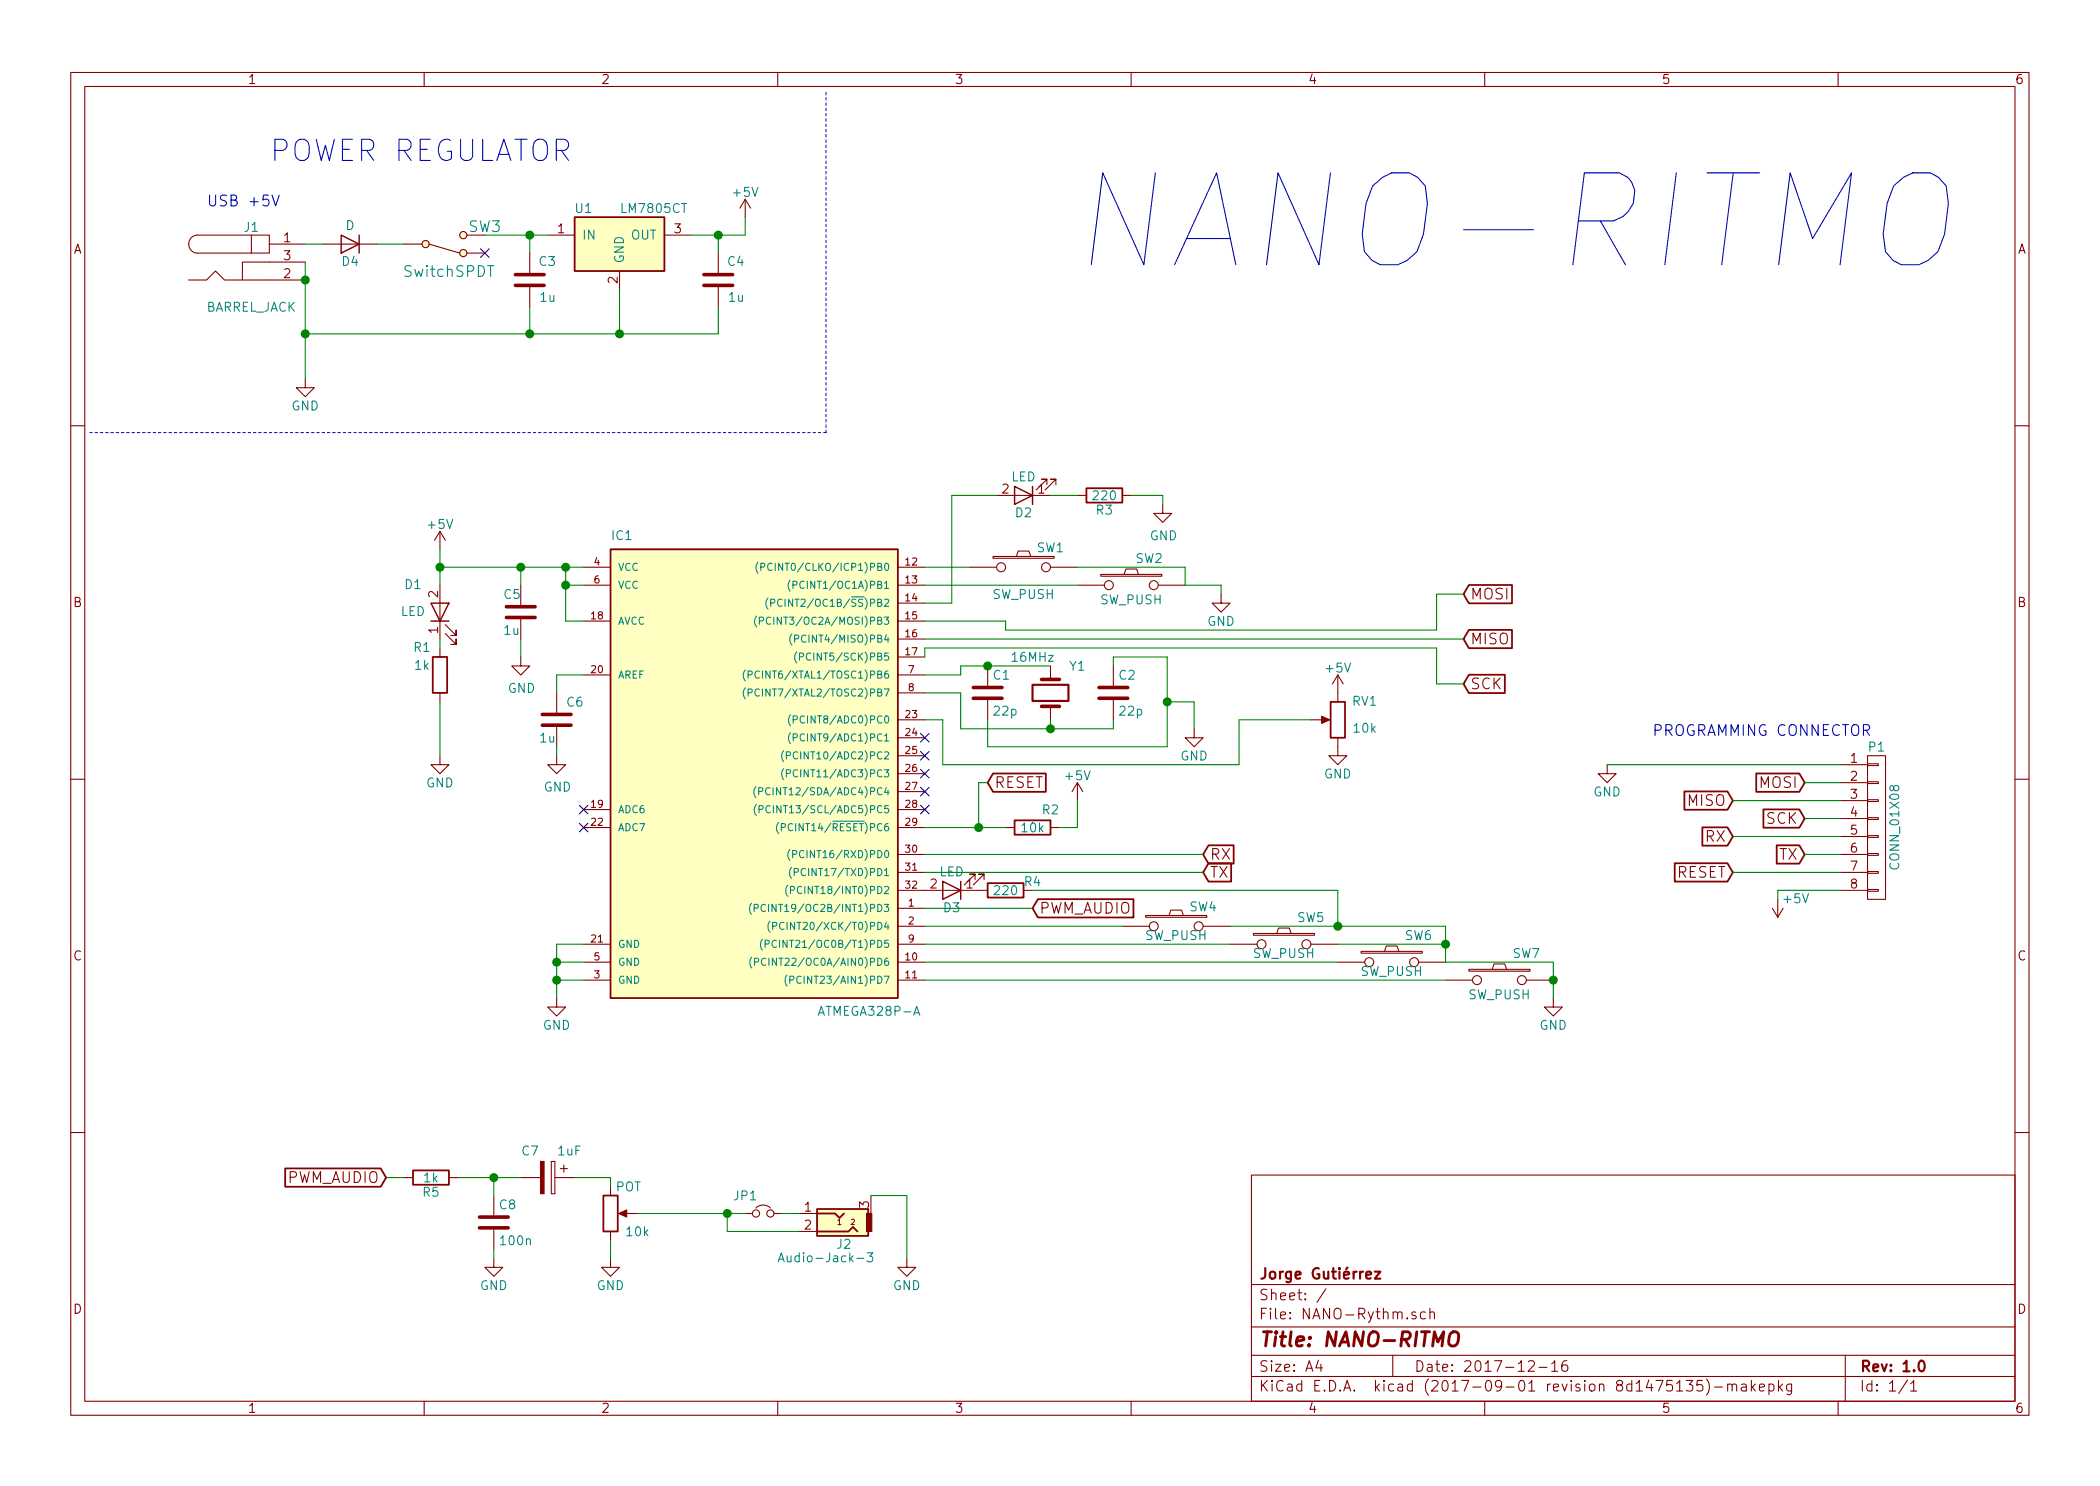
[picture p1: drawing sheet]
<svg xmlns="http://www.w3.org/2000/svg" width="297mm" height="210mm" viewBox="0 0 297 210" stroke-linecap="round" stroke-linejoin="round" font-family="sans-serif">
<g fill="none" stroke="#840000" stroke-width=".15">
<path d="M10 10.3h277v189.9h-277zM12 12.2h273v186.1h-273zM60 10.3v1.9M110 10.3v1.9M160 10.3v1.9M210 10.3v1.9M260 10.3v1.9M26.7 39.6h2.5l1.3-1.3 1.2 1.3h11.5M35.6 33.3h2.5v2.5h-2.5zM35.6 33.3h-7.7a1.27 1.27 0 0 0-1.2 1.2 1.27 1.27 0 0 0 1.2 1.3h7.7M38.1 34.5h5.1M43.2 37.1h-8.9v2.5"/>
<path d="M45.7 34.5h7.6M57.1 34.5h2.6M60.7 34.5l4.3 1.3M66 35.8h2.6M74.9 35.8v2.8M77.5 33.3h3.8M87.6 38.3v2.6M94 33.3h3.8M101.6 35.8v2.8M105.4 28.2l-.8 1.3M105.4 28.2v2.5M105.4 28.2l.8 1.3"/>
<path d="M43.2 53.6v1.3h1.2l-1.2 1.2-1.3-1.2h1.3M74.9 40.6v2.8M101.6 40.6v2.8M10 60.2h2M62.2 75.2l-.7 1.2M62.2 75.2v2.5M62.2 75.2l.8 1.2M140.5 78.7h8.6v.3h-8.6zM141 70.1h7.6M143.8 78.7l.2-.7h1.5l.3 .7M148.1 68.6v-.8h-.8h.8l-1.5 1.5M149.4 68.6v-.8h-.8h.8l-1.6 1.5"/>
<path d="M152.4 70.1h1.3M158.7 70.1h1.3M164.5 71.4v1.2h1.2l-1.2 1.3-1.3-1.3h1.3M285 60.2h2M62.2 82.8v7.6M62.2 91.7v1.3M62.2 98v1.3M63 89.7l1.5 1.5v-.8v.8h-.7M63 88.4l1.5 1.5v-.8v.8h-.7M73.7 93v1.2h1.2l-1.2 1.3-1.3-1.3h1.3M73.7 82.8v2.8M73.7 87.6v2.8"/>
<path d="M78.7 98v2.8M82.5 80.3h3.9M82.5 82.8h3.9M82.5 95.5h3.9M82.5 87.9h3.9M127 80.3h3.8M127 82.8h3.8M127 95.5h3.8M127 98h3.8M127 85.3h3.8M127 87.9h3.8M127 90.4h3.8"/>
<path d="M127 93h3.8M137.2 80.3h3.8M139.7 94.2v2.8M139.7 99.1v2.7M148.6 94.2v1.9M148.6 99.9v1.9M148.6 80.3h3.8M152.4 82.8h3.8M155.7 81.3h8.6v.2h-8.6zM157.5 94.2v2.8M157.5 99.1v2.7M159 81.3l.3-.8h1.5l.2 .8"/>
<path d="M163.8 82.8h3.8M172.7 84.1v1.2h1.3l-1.3 1.3-1.3-1.3h1.3M189.2 95.5v3.8M189.2 95.5l-.7 1.3M189.2 95.5l.8 1.3M10 110.3h2M62.2 106.9v1.3h1.3l-1.3 1.3-1.2-1.3h1.2M78.7 106.9v1.3h1.3l-1.3 1.3-1.2-1.3h1.2M78.7 102.9v2.8M82.5 117.1h3.9M82.5 114.5h3.9M127 117.1h3.8"/>
<path d="M127 101.8h3.8M127 104.4h3.8M127 106.9h3.8M127 109.5h3.8M127 112h3.8M127 114.5h3.8M142.2 117.1h1.3M148.6 117.1h1.3M152.4 110.7l-.8 1.3M152.4 110.7v2.6M152.4 110.7l.8 1.3M168.9 103.1v1.3h1.3l-1.3 1.3-1.3-1.3h1.3"/>
<path d="M185.4 101.8h2.3M189.2 104.4v2.5h1.3l-1.3 1.3-1.2-1.3h1.2M227.3 108.2v1.3h1.3l-1.3 1.2-1.2-1.2h1.2M260.3 108.2h3.9M260.3 110.7h3.9M260.3 113.3h3.9M260.3 115.8h3.9M260.3 118.4h3.9M264.2 106.9h2.5v20.3h-2.5zM264.2 118.2h1.5v.3h-1.5zM264.2 115.7h1.5v.2h-1.5zM264.2 113.2h1.5v.2h-1.5z"/>
<path d="M264.2 110.6h1.5v.3h-1.5zM264.2 108.1h1.5v.2h-1.5zM285 110.3h2M82.5 138.7h3.9M82.5 136.1h3.9M82.5 133.6h3.9M127 120.9h3.8M127 123.4h3.8M127 126h12.7M127 128.5h3.8M127 131.1h3.8M127 138.7h3.8"/>
<path d="M127 136.1h3.8M127 133.6h3.8M137.9 124.5v-.8h-.7h.7l-1.5 1.5M139.2 124.5v-.8h-.8h.8l-1.5 1.5M158.7 131.1h3.9M162.1 129.5h8.6v.3h-8.6zM165.4 129.5l.2-.7h1.5l.3 .7M170.2 131.1h3.8M174 133.6h3.8M177.3 132.1h8.6v.2h-8.6zM180.6 132.1l.2-.8h1.6l.2 .8M185.4 133.6h3.8"/>
<path d="M189.2 136.1h3.8M192.5 134.6h8.7v.3h-8.7zM195.8 134.6l.3-.7h1.5l.3 .7M200.7 136.1h3.8M204.5 138.7h3.8M207.8 137.2h8.6v.2h-8.6zM211.1 137.2l.2-.8h1.6l.2 .8M215.9 138.7h3.8M250.7 128.5l.8 1.3M251.5 127.2v2.6M252.2 128.5l-.7 1.3M260.3 120.9h3.9"/>
<path d="M260.3 123.4h3.9M260.3 126h3.9M264.2 125.9h1.5v.2h-1.5zM264.2 123.3h1.5v.3h-1.5zM264.2 120.8h1.5v.2h-1.5zM78.7 141.2v1.3h1.3l-1.3 1.3-1.2-1.3h1.2M219.7 141.2v1.3h1.3l-1.3 1.3-1.3-1.3h1.3M10 160.2h2M57.1 166.6h1.3M63.5 166.6h1.3M69.8 178v1.3h1.3l-1.3 1.3-1.2-1.3h1.2M69.8 169.2v2.8"/>
<path d="M69.8 174v2.8M73.7 166.6h2.8M78 164.3h.5zM78 164.3v4.6zM78 168.9h.5zM78.5 164.3v4.6zM78.5 166.6h2.8M79.2 165.3h1.1M79.8 164.8v1.1M86.4 178v1.3h1.2l-1.2 1.3-1.3-1.3h1.3M86.4 167.9v1.3M86.4 174.2v1.3"/>
<path d="M87.9 171.7h2.3M105.4 171.7h1M106.9 170.9a1.41 1.41 0 0 1 2.1 0M109.5 171.7h1M113 171.7h2.6M113 174.2h2.6M123.2 169.2v2.5M128.3 178v1.3h1.2l-1.2 1.3-1.3-1.3h1.3M177 166.3h108v32h-108zM285 160.2h2M60 198.3v1.9M110 198.3v1.9"/>
<path d="M160 198.3v1.9M177 194.8h108M177 191.8h108M177 187.8h108M177 181.8h108M186.5 192.5l-.4 1h1M186.8 193v1M187.6 182.3l-1.3 2M197 191.8v3M200.3 185.7l-.4-.1-.2 .3a.48 .48 0 0 0 .6 .3v.1v.2l-.2 .1-.4-.1M201.6 185.7a.53 .53 0 0 0-.6 0v.8a.53 .53 0 0 0 .6 0M202.3 185.7a.38 .38 0 0 1 .6 .1v.8"/>
<path d="M202.3 185.1v1.5M210 198.3v1.9M216.2 192.7l.2-.2 .5 .1a.4 .4 0 0 1 .1 .6l-.9 .8h.9M217.7 193.5h1.1M219.5 193l.4-.5v1.5M219.5 194h.8M221.6 192.5a.59 .59 0 0 0-.7 .7l.1 .7a.48 .48 0 0 0 .8-.2v-.3l-.2-.2a.51 .51 0 0 0-.6 0l-.1 .2M237.2 195.8l.4-.5v1.5M237.2 196.8h.8M238.5 195.3h.9l-.5 .6a.39 .39 0 0 1 .5 .3v.3l-.1 .2-.6 .1-.2-.1M240.8 195.3h-.7l-.1 .7a.62 .62 0 0 1 .7 0l.2 .2-.1 .5-.2 .1h-.4l-.2-.1M241.4 195.1a1.79 1.79 0 0 1 0 2.3"/>
<path d="M242.5 196.3h1.1M244.4 196a.38 .38 0 0 1 .6 0v.8M244.4 195.8v1M245 196l.2-.2 .4 .1v.9M246.4 195.9l.1-.1 .4 .1 .1 .9M247 196.2l-.5 .1-.2 .2 .1 .2 .1 .1 .5-.1M247.7 195.3v1.5M247.9 196.3l.4 .5M248.3 195.8l-.6 .6M248.9 196.3l.7-.1-.1-.3-.4-.1-.2 .2v.7l.2 .1 .4-.1M250.2 195.9a.48 .48 0 0 1 .7 .1v.1v.6a.48 .48 0 0 1-.7 0M250.2 195.8v1.5"/>
<path d="M251.6 195.3v1.5M251.7 196.3l.4 .5M252.1 195.8l-.5 .6M253.4 195.8v1.2a.39 .39 0 0 1-.6 .3M253.4 195.9l-.4-.1-.3 .3 .1 .6 .2 .1 .4-.1M260 198.3v1.9M261 191.8v6.5M269.8 195.2l-1.2 2M270.3 195.8l.3-.3 .1-.2v1.5M270.3 196.8h.8"/>
<circle cx="60.2" cy="34.5" r=".51"/>
<circle cx="65.5" cy="35.8" r=".51"/>
<circle cx="65.5" cy="33.3" r=".51"/>
<circle cx="141.6" cy="80.3" r=".63"/>
<circle cx="148" cy="80.3" r=".63"/>
<circle cx="156.8" cy="82.8" r=".63"/>
<circle cx="163.2" cy="82.8" r=".63"/>
<circle cx="163.2" cy="131.1" r=".63"/>
<circle cx="169.5" cy="131.1" r=".63"/>
<circle cx="178.4" cy="133.6" r=".63"/>
<circle cx="184.8" cy="133.6" r=".63"/>
<circle cx="193.7" cy="136.1" r=".63"/>
<circle cx="200" cy="136.1" r=".63"/>
<circle cx="208.9" cy="138.7" r=".63"/>
<circle cx="215.3" cy="138.7" r=".63"/>
<circle cx="106.9" cy="171.7" r=".51"/>
<circle cx="109" cy="171.7" r=".51"/>
</g>
<path d="M146 96.9h5.1v2.3h-5.1zM194.5 179.9h.7l-.7 1h.7M271.5 192.7a.35 .35 0 0 1 .4-.2 .35 .35 0 0 1 .3 .3 .77 .77 0 0 1-.5 1.2 .9 .9 0 0 1-.2-1.3z" fill="none" stroke="#840000" stroke-width=".3"/>
<path d="M205.1 188.7a.69 .69 0 0 1 1.2 0 1.49 1.49 0 0 1-.6 1.7l-.6-.1a1.41 1.41 0 0 1 0-1.6z" fill="none" stroke="#840000" stroke-width=".41"/>
<path d="M38.5 27.6l.5 1.5 .5-1.5M267.8 26.3l1.4-1.2 1.4-.6h2.4l1.2 .6 1.1 1.2 .3 2.5-.5 4.3-1 2.5-1.4 1.2-1.3 .7h-2.5l-1.1-.7-1.1-1.2-.3-2.5 .5-4.3z" fill="none" stroke="#0000c2" stroke-width=".15"/>
<g fill="none" stroke="#840000" stroke-width=".51">
<path d="M72.9 38.9h4.1M99.6 38.9h4M72.9 40.4h4.1M99.6 40.4h4M71.6 87.4h4.1M71.6 85.8h4.1M137.7 98.8h4M137.7 97.3h4M147.3 96.1h2.6M147.3 99.9h2.6M155.4 98.8h4.1M155.4 97.3h4.1"/>
<path d="M76.7 102.6h4.1M76.7 101.1h4.1M67.8 173.7h4.1M67.8 172.2h4.1"/>
</g>
<g fill="none" stroke="#840000" stroke-width=".25">
<path d="M81.3 30.7h12.7v7.6h-12.7zM86.4 77.7h40.6v63.5h-40.6zM153.7 69.1h5v2h-5zM61.2 93h2v5h-2zM188.2 99.3h2v5.1h-2zM207.8 82.8h6.1v2.6h-6.1l-.8-1.3zM207.8 89.1h6.1v2.6h-6.1l-.8-1.3zM207.8 95.5h5.1v2.6h-5.1l-.8-1.3zM140.5 109.4h7.4v2.6h-7.4l-.8-1.3zM143.5 116.1h5.1v2h-5.1zM170.9 119.6h3.6v2.6h-3.6l-.7-1.3zM238.3 112h6l.8 1.3-.8 1.3h-6z"/>
<path d="M240.8 117.1h3.5l.8 1.3-.8 1.3h-3.5zM248.4 109.4h6.1l.8 1.3-.8 1.3h-6.1zM249.4 114.5h5.1l.8 1.3-.8 1.3h-5.1zM251.3 119.6h3.2l.8 1.3-.8 1.3h-3.2zM139.7 125h5.1v2h-5.1zM146.8 127.2h13.5v2.6h-13.5l-.8-1.3zM170.9 122.1h3.2v2.6h-3.2l-.7-1.3zM236.9 122.1h7.4l.8 1.3-.8 1.3h-7.4zM40.3 165.3h13.5l.8 1.3-.8 1.3h-13.5zM58.4 165.6h5.1v2h-5.1zM85.3 169.2h2.1v5h-2.1zM115.6 171.1h7.2v3.8h-7.2z"/>
<path d="M115.6 171.7h2.5l.6 .6 .7-.6M115.6 174.2h4.4l.6-.6 .7 .6"/>
</g>
<path d="M48.3 33.3l2.5 1.2-2.5 1.3zM50.8 33.3v2.5M143.5 68.8l2.5 1.3-2.5 1.3zM146 68.8v2.6M61 85.3h2.5l-1.3 2.6zM61 87.9h2.5M133.3 124.7l2.6 1.3-2.6 1.2zM135.9 124.7v2.5" fill="none" stroke="#840000" stroke-width=".2"/>
<g fill="#ffffc2" stroke="#ffffc2" stroke-width=".14">
<path d="M81.3 30.7h12.7v7.6h-12.7z"/>
<path d="M115.6 171.1h7.2v3.8h-7.2z"/>
<path d="M86.4 77.7h40.6v63.5h-40.6z"/>
<circle cx="60.2" cy="34.5" r=".51"/>
<circle cx="65.5" cy="35.8" r=".51"/>
<circle cx="65.5" cy="33.3" r=".51"/>
</g>
<g fill="none" stroke="#000084" stroke-width=".15">
<path d="M68 35.2l1.2 1.2M69.2 35.2l-1.2 1.2M81.9 113.9l1.3 1.3M81.9 116.5l1.3 1.2M83.2 113.9l-1.3 1.3M83.2 116.5l-1.3 1.2M130.2 103.8l1.2 1.2M130.2 106.3l1.2 1.2M130.2 108.9l1.2 1.2M130.2 111.4l1.2 1.2M130.2 113.9l1.2 1.3M131.4 103.8l-1.2 1.2"/>
<path d="M131.4 106.3l-1.2 1.2M131.4 108.9l-1.2 1.2M131.4 111.4l-1.2 1.2M131.4 113.9l-1.2 1.3"/>
</g>
<g fill="#840000" stroke="#840000" stroke-width=".15">
<path d="M122.6 171.7h.7v2.5h-.7z"/>
<path d="M186.9 101.3l1.2 .5-1.2 .6z"/>
<path d="M76.5 164.3h.5v4.6h-.5z"/>
<path d="M87.5 171.7l1.1-.5v1z"/>
</g>
<g fill="none" stroke="#008484" stroke-width=".15">
<path d="M107.2 79.5a1.2 1.2 0 0 0 0 1.6M109.2 79.8a.4 .4 0 0 0-.5 0 .4 .4 0 0 0-.1 .5 .37 .37 0 0 0 .2 .4 .37 .37 0 0 0 .4-.1M105.4 94.8a1.13 1.13 0 0 0 0 1.5M105.4 97.3a1.13 1.13 0 0 0 0 1.6M105.8 95.5l.5-.1 .1-.1-.1-.3-.5-.1v1.1M105.8 98h.5l.1-.2-.1-.2-.5-.1v1M107 87.2a1.13 1.13 0 0 0 0 1.5M107.4 95a.47 .47 0 0 0-.6 .4 .47 .47 0 0 0 .6 .5M107.4 97.6a.47 .47 0 0 0-.6 .4 .47 .47 0 0 0 .6 .4M107.4 87.9l.5-.1 .1-.2-.1-.2-.5-.1v1M107.6 80.2h.5v-.4l-.5-.1v1M108.6 84.6a1.13 1.13 0 0 0 0 1.6"/>
<path d="M109 85.3h.5l.1-.2v-.2l-.6-.1v1M109 87.4a.47 .47 0 0 0-.6 .4 .47 .47 0 0 0 .6 .5v-.1M110.6 84.9a.49 .49 0 0 0-.7 .3 .49 .49 0 0 0 .5 .6l.2-.1M111.8 82.1a1.2 1.2 0 0 0 0 1.5M112 89.7a1.13 1.13 0 0 0 0 1.6M112.2 82.8l.4-.1 .1-.4-.5-.1v1.1M112.4 90.4l.5-.1 .1-.1-.1-.3h-.5v1M112.7 92.2a1.13 1.13 0 0 0 0 1.6M113.1 92.9h.5l.1-.2-.1-.2-.5-.1v1M106.9 111.3a1.13 1.13 0 0 0 0 1.5M107 113.8a1.13 1.13 0 0 0 0 1.6M107.3 112l.5-.1 .1-.1-.1-.3-.5-.1v1.1"/>
<path d="M107.4 114.5h.4l.1-.2v-.2l-.5-.1v1M108.9 111.5a.47 .47 0 0 0-.6 .4 .47 .47 0 0 0 .6 .5M109 114.1a.47 .47 0 0 0-.7 .4 .47 .47 0 0 0 .6 .5l.1-.1M110.1 116.4a1.13 1.13 0 0 0 0 1.5M110.5 117.1l.5-.1 .1-.1-.1-.3-.5-.1v1M110.8 106.2a1.2 1.2 0 0 0 0 1.6M110.8 108.8a1.2 1.2 0 0 0 0 1.5M111.2 106.9h.5l.1-.2v-.3h-.6v1M111.2 109.4h.5l.1-.2v-.2l-.6-.1v1M111.8 101.1a1.2 1.2 0 0 0 0 1.6M111.8 103.7a1.2 1.2 0 0 0 0 1.5M112.2 101.8h.5v-.4l-.5-.1v1"/>
<path d="M112.2 104.4l.5-.1v-.4l-.5-.1v1M106.3 127.8a1.2 1.2 0 0 0 0 1.6M106.3 135.4a1.2 1.2 0 0 0 0 1.6M106.7 128.5l.5-.1 .1-.1-.1-.3h-.5v1M106.7 136.1h.5l.1-.2v-.2l-.6-.1v1M107.8 132.9a1.2 1.2 0 0 0 0 1.5M108.2 133.6l.5-.1 .1-.1v-.3l-.6-.1v1.1M108.3 128a.47 .47 0 0 0-.7 .4 .47 .47 0 0 0 .6 .5h.1M108.3 135.7a.47 .47 0 0 0-.6 .4 .47 .47 0 0 0 .6 .4M108.9 130.3a1.2 1.2 0 0 0 0 1.6M109.3 131h.5l.1-.2-.1-.2-.5-.1v1M109.8 133.1a.47 .47 0 0 0-.6 .4 .47 .47 0 0 0 .6 .5"/>
<path d="M110.9 130.6a.47 .47 0 0 0-.6 .4 .47 .47 0 0 0 .5 .5l.1-.1M111.3 138a1.2 1.2 0 0 0 0 1.5M111.4 125.3a1.2 1.2 0 0 0 0 1.5M111.7 120.2a1.2 1.2 0 0 0 0 1.5M111.7 138.7l.5-.1 .1-.2-.1-.2-.5-.1v1M111.8 126l.5-.1 .1-.2-.1-.2-.5-.1v1M112 122.7a1.2 1.2 0 0 0 0 1.6M112.1 120.9l.5-.1 .1-.1-.1-.3-.5-.1v1.1M112.3 123.4h.5l.1-.2v-.2l-.6-.1v1M129.2 143.7l.5-1.3 .4 1.3M110.1 178.5l.4-1.2 .4 1.2M110.2 178.2h.6"/>
<path d="M122.7 177.3h.7l-.4 .4 .4 .2v.5l-.2 .1h-.4l-.1-.1"/>
</g>
<g fill="none" stroke="#008400" stroke-width=".15">
<path d="M43.2 34.5h2.5M43.2 37.1v16.5M53.3 34.5h3.8M68.6 33.3h8.9M74.9 33.3v2.5M101.6 33.3v2.5M105.4 30.7v2.6h-7.6M74.9 43.4v3.8M87.6 40.9v6.3M101.6 43.4v3.8h-58.4M62.2 77.7v5.1M141 70.1h-6.4v15.2h-3.8"/>
<path d="M148.6 70.1h3.8M160 70.1h4.5v1.3M62.2 90.4v1.3M62.2 99.3v7.6M62.2 80.3h20.3M73.7 80.3v2.5M73.7 90.4v2.6M80 80.3v7.6h2.5M80 82.8h2.5M82.5 95.5h-3.8v2.5M130.8 98h5.1v5.1h21.6v-1.3M130.8 90.4h76.2"/>
<path d="M130.8 93v-1.3h72.4v5.1h3.8M130.8 80.3h6.4M130.8 82.8h21.6M148.6 94.2h-12.7v1.3h-5.1M152.4 80.3h15.2v2.5h5.1v1.3M157.5 94.2v-1.2h7.6v12.7h-25.4v-3.9M165.1 99.3h3.8v3.8M207 84.1h-3.8v5h-61v-1.2h-11.4M78.7 105.7v1.2M130.8 117.1h11.4M130.8 101.8h2.5v6.4h42v-6.4h10.1M139.7 110.7h-1.3v6.4"/>
<path d="M148.6 101.8v1.3M152.4 113.3v3.8h-2.5M227.3 108.2h33M245.1 113.3h15.2M245.1 118.4h15.2M255.3 110.7h5M255.3 115.8h5M78.7 138.7h3.8M78.7 136.1h3.8M82.5 133.6h-3.8v7.6M130.8 138.7h73.7M130.8 136.1h58.4"/>
<path d="M130.8 133.6h43.2M130.8 120.9h39.4M130.8 123.4h39.4M130.8 131.1h27.9M130.8 128.5h15.2M146 126h43.2v5.1M174 131.1h30.5v5h15.2v5.1M189.2 133.6h15.3M245.1 123.4h15.2M255.3 120.9h5M260.3 126h-8.8v1.2M54.6 166.6h2.5"/>
<path d="M64.8 166.6h8.9M69.8 166.6v2.6M69.8 176.8v1.2M81.3 166.6h5.1v1.3M86.4 175.5v2.5M90.2 171.7h15.2M102.9 171.7v2.5h10.1M110.5 171.7h2.5M123.2 169.2h5.1v8.8"/>
</g>
<g fill="#008400" stroke="#008400" stroke-width=".25">
<circle cx="78.7" cy="138.7" r=".51"/>
<circle cx="139.7" cy="94.2" r=".51"/>
<circle cx="148.6" cy="103.1" r=".51"/>
<circle cx="74.9" cy="33.3" r=".51"/>
<circle cx="101.6" cy="33.3" r=".51"/>
<circle cx="78.7" cy="136.1" r=".51"/>
<circle cx="219.7" cy="138.7" r=".51"/>
<circle cx="189.2" cy="131.1" r=".51"/>
<circle cx="138.4" cy="117.1" r=".51"/>
<circle cx="204.5" cy="133.6" r=".51"/>
<circle cx="69.9" cy="166.6" r=".51"/>
<circle cx="102.9" cy="171.7" r=".51"/>
<circle cx="43.2" cy="39.6" r=".51"/>
<circle cx="43.2" cy="47.2" r=".51"/>
<circle cx="74.9" cy="47.2" r=".51"/>
<circle cx="87.6" cy="47.2" r=".51"/>
<circle cx="62.2" cy="80.3" r=".51"/>
<circle cx="80" cy="80.3" r=".51"/>
<circle cx="80" cy="82.8" r=".51"/>
<circle cx="73.7" cy="80.3" r=".51"/>
<circle cx="165.1" cy="99.3" r=".51"/>
</g>
<path d="M12.7 61.2h104.1M116.8 61.2v-48.3" fill="none" stroke="#0000c2" stroke-width=".15" stroke-dasharray=".3 .4"/>
<text font-size="18.1" fill="#0000c2" x="151.1" y="38.1">NANO-RITMO</text>
<text font-size="4.2" fill="#0000c2" x="38.1" y="22.9">POWER REGULATOR</text>
<text font-size="2.8" fill="#840000" x="178" y="190.5">Title: NANO-RITMO</text>
<g font-size="2.1" fill="#0000c2">
<text x="29.2" y="29.2">USB +5V</text>
<text x="233.7" y="104.1">PROGRAMMING CONNECTOR</text>
</g>
<g font-size="2.1" fill="#008484">
<text x="66.3" y="32.8">SW3</text>
<text x="57.3" y="39.2">SwitchSPDT</text>
</g>
<g font-size="2.1" fill="#840000">
<text x="207.9" y="84.8">MOSI</text>
<text x="207.9" y="91.2">MISO</text>
<text x="207.9" y="97.5">SCK</text>
<text x="140.6" y="111.5">RESET</text>
<text x="248.9" y="111.5">MOSI</text>
<text x="238.8" y="114">MISO</text>
<text x="241.2" y="119.1">RX</text>
<text x="249.9" y="116.6">SCK</text>
<text x="171.1" y="124.2">TX</text>
<text x="171.1" y="121.7">RX</text>
<text x="237.1" y="124.2">RESET</text>
<text x="251.6" y="121.7">TX</text>
<text x="147" y="129.3">PWM_AUDIO</text>
<text x="40.5" y="167.4">PWM_AUDIO</text>
<text x="178" y="184">Sheet: /</text>
<text x="178" y="181">Jorge Gutiérrez</text>
<text x="178" y="186.7">File: NANO-Rythm.sch</text>
<text x="178" y="196.9">KiCad E.D.A. kicad (2017-09-01 revision 8d1475135)-makepkg</text>
<text x="178" y="194.1">Size: A4</text>
<text x="200" y="194.1">Date: 2017-12-16</text>
<text x="263" y="194.1">Rev: 1.0</text>
<text x="263" y="196.9">Id: 1/1</text>
</g>
<g font-size="1.8" fill="#840000">
<text x="35" y="11.9">1</text>
<text x="85" y="11.9">2</text>
<text x="135" y="11.9">3</text>
<text x="185" y="11.9">4</text>
<text x="235" y="11.9">5</text>
<text x="285" y="11.9">6</text>
<text x="10.4" y="35.9">A</text>
<text x="40.2" y="34.3">1</text>
<text x="78.9" y="33">1</text>
<text x="95.4" y="33">3</text>
<text x="285.4" y="35.9">A</text>
<text x="40.2" y="39.4">2</text>
<text x="40.2" y="36.8">3</text>
<text x="87.4" y="40.1" transform="rotate(-90 87.4 40.1)">2</text>
<text x="141.8" y="69.8">2</text>
<text x="146.8" y="69.8">1</text>
<text x="10.4" y="85.9">B</text>
<text x="62" y="89.6" transform="rotate(-90 62 89.6)">1</text>
<text x="62" y="84.6" transform="rotate(-90 62 84.6)">2</text>
<text x="285.4" y="85.9">B</text>
<text x="261.8" y="107.9">1</text>
<text x="261.8" y="110.5">2</text>
<text x="261.8" y="113">3</text>
<text x="261.8" y="115.6">4</text>
<text x="261.8" y="118.1">5</text>
<text x="131.6" y="125.7">2</text>
<text x="136.7" y="125.7">1</text>
<text x="261.8" y="120.6">6</text>
<text x="261.8" y="123.2">7</text>
<text x="261.8" y="125.7">8</text>
<text x="10.4" y="135.9">C</text>
<text x="285.4" y="135.9">C</text>
<text x="113.8" y="171.4">1</text>
<text x="113.8" y="174">2</text>
<text x="122.9" y="170.9" transform="rotate(-90 122.9 170.9)">3</text>
<text x="10.4" y="185.9">D</text>
<text x="285.4" y="185.9">D</text>
<text x="35" y="199.9">1</text>
<text x="85" y="199.9">2</text>
<text x="135" y="199.9">3</text>
<text x="185" y="199.9">4</text>
<text x="235" y="199.9">5</text>
<text x="285" y="199.9">6</text>
</g>
<g font-size="1.8" fill="#008484">
<text x="103.8" y="27.9">+5V</text>
<text x="34.6" y="32.8">J1</text>
<text x="48.9" y="32.6">D</text>
<text x="81.4" y="30.1">U1</text>
<text x="82.3" y="33.9">IN</text>
<text x="88.1" y="30.1">LM7805CT</text>
<text x="89.2" y="33.9">OUT</text>
<text x="48.4" y="37.6">D4</text>
<text x="76.3" y="37.6">C3</text>
<text x="88.3" y="37.3" transform="rotate(-90 88.3 37.3)">GND</text>
<text x="103" y="37.6">C4</text>
<text x="29" y="44.1">BARREL_JACK</text>
<text x="76.5" y="42.7">1u</text>
<text x="103.1" y="42.7">1u</text>
<text x="41.2" y="58.1">GND</text>
<text x="143" y="68.1">LED</text>
<text x="154.7" y="70.8">220</text>
<text x="60.6" y="74.8">+5V</text>
<text x="86.6" y="76.4">IC1</text>
<text x="143.7" y="73.2">D2</text>
<text x="155.1" y="72.8">R3</text>
<text x="162.6" y="76.4">GND</text>
<text x="57.3" y="83.4">D1</text>
<text x="146.7" y="78.2">SW1</text>
<text x="160.7" y="79.7">SW2</text>
<text x="56.7" y="87.2">LED</text>
<text x="71.3" y="84.8">C5</text>
<text x="71.3" y="89.8">1u</text>
<text x="140.4" y="84.8">SW_PUSH</text>
<text x="155.7" y="85.5">SW_PUSH</text>
<text x="170.8" y="88.6">GND</text>
<text x="58.6" y="92.2">R1</text>
<text x="58.7" y="94.8">1k</text>
<text x="143.3" y="93.6">16MHz</text>
<text x="151.3" y="94.9">Y1</text>
<text x="187.6" y="95.2">+5V</text>
<text x="71.8" y="98">GND</text>
<text x="80.2" y="100">C6</text>
<text x="140.5" y="96.2">C1</text>
<text x="140.7" y="101.3">22p</text>
<text x="158.3" y="96.2">C2</text>
<text x="158.4" y="101.3">22p</text>
<text x="191.3" y="99.9">RV1</text>
<text x="76.4" y="105.1">1u</text>
<text x="167" y="107.6">GND</text>
<text x="191.6" y="103.7">10k</text>
<text x="264.4" y="106.3">P1</text>
<text x="60.3" y="111.4">GND</text>
<text x="76.9" y="112">GND</text>
<text x="150.8" y="110.4">+5V</text>
<text x="187.3" y="110.2">GND</text>
<text x="225.4" y="112.7">GND</text>
<text x="144.6" y="117.8">10k</text>
<text x="147.5" y="115.2">R2</text>
<text x="132.9" y="124">LED</text>
<text x="144.9" y="125.4">R4</text>
<text x="268.7" y="122.7" transform="rotate(-90 268.7 122.7)">CONN_01X08</text>
<text x="133.5" y="129.1">D3</text>
<text x="140.8" y="126.7">220</text>
<text x="168.3" y="129">SW4</text>
<text x="183.5" y="130.5">SW5</text>
<text x="252.4" y="127.8">+5V</text>
<text x="162" y="133">SW_PUSH</text>
<text x="177.2" y="135.6">SW_PUSH</text>
<text x="198.8" y="133">SW6</text>
<text x="214" y="135.6">SW7</text>
<text x="116.1" y="143.7">ATMEGA328P-A</text>
<text x="192.5" y="138.1">SW_PUSH</text>
<text x="207.7" y="141.4">SW_PUSH</text>
<text x="76.8" y="145.7">GND</text>
<text x="217.8" y="145.7">GND</text>
<text x="60" y="167.3">1k</text>
<text x="73.9" y="163.5">C7</text>
<text x="79" y="163.5">1uF</text>
<text x="59.8" y="169.3">R5</text>
<text x="70.7" y="171.1">C8</text>
<text x="87.1" y="168.6">POT</text>
<text x="103.8" y="169.8">JP1</text>
<text x="70.9" y="176.2">100n</text>
<text x="88.7" y="174.9">10k</text>
<text x="111.3" y="178.6">Audio-Jack-3</text>
<text x="118.4" y="176.7">J2</text>
<text x="67.9" y="182.5">GND</text>
<text x="84.4" y="182.5">GND</text>
<text x="126.3" y="182.5">GND</text>
</g>
<g font-size="1.4" fill="#840000">
<text x="84.1" y="80">4</text>
<text x="84.1" y="82.5">6</text>
<text x="128.1" y="80">12</text>
<text x="128.1" y="82.5">13</text>
<text x="83.7" y="87.6">18</text>
<text x="128.1" y="85.1">14</text>
<text x="128.1" y="87.6">15</text>
<text x="83.7" y="95.2">20</text>
<text x="128.1" y="90.2">16</text>
<text x="128.1" y="92.7">17</text>
<text x="128.5" y="95.2">7</text>
<text x="128.1" y="101.6">23</text>
<text x="128.5" y="97.8">8</text>
<text x="128.1" y="104.1">24</text>
<text x="128.1" y="106.7">25</text>
<text x="128.1" y="109.2">26</text>
<text x="128.1" y="111.8">27</text>
<text x="83.7" y="116.8">22</text>
<text x="83.7" y="114.3">19</text>
<text x="128.1" y="114.3">28</text>
<text x="128.1" y="116.8">29</text>
<text x="128.1" y="120.6">30</text>
<text x="128.1" y="123.2">31</text>
<text x="128.1" y="125.7">32</text>
<text x="128.5" y="128.3">1</text>
<text x="128.5" y="130.8">2</text>
<text x="83.7" y="133.3">21</text>
<text x="84.1" y="135.9">5</text>
<text x="128.1" y="135.9">10</text>
<text x="128.5" y="133.3">9</text>
<text x="84.1" y="138.4">3</text>
<text x="128.1" y="138.4">11</text>
</g>
<g font-size="1.4" fill="#008484">
<text x="87.4" y="80.8">VCC</text>
<text x="87.4" y="83.3">VCC</text>
<text x="109.3" y="80.8">(PCINT0/CLKO/ICP1)PB0</text>
<text x="112.9" y="83.3">(PCINT1/OC1A)PB1</text>
<text x="87.4" y="88.4">AVCC</text>
<text x="108.9" y="88.4">(PCINT3/OC2A/MOSI)PB3</text>
<text x="110.6" y="85.8">(PCINT2/OC1B/SS)PB2</text>
<text x="113.3" y="90.9">(PCINT4/MISO)PB4</text>
<text x="113.9" y="93.5">(PCINT5/SCK)PB5</text>
<text x="87.4" y="96">AREF</text>
<text x="107.3" y="96">(PCINT6/XTAL1/TOSC1)PB6</text>
<text x="107.3" y="98.5">(PCINT7/XTAL2/TOSC2)PB7</text>
<text x="112.2" y="107.4">(PCINT10/ADC2)PC2</text>
<text x="113" y="102.4">(PCINT8/ADC0)PC0</text>
<text x="113" y="104.9">(PCINT9/ADC1)PC1</text>
<text x="108.8" y="112.5">(PCINT12/SDA/ADC4)PC4</text>
<text x="112.2" y="110">(PCINT11/ADC3)PC3</text>
<text x="87.4" y="117.6">ADC7</text>
<text x="87.4" y="115.1">ADC6</text>
<text x="109" y="115.1">(PCINT13/SCL/ADC5)PC5</text>
<text x="111.4" y="117.6">(PCINT14/RESET)PC6</text>
<text x="113.1" y="121.4">(PCINT16/RXD)PD0</text>
<text x="113.3" y="123.9">(PCINT17/TXD)PD1</text>
<text x="108.7" y="129">(PCINT19/OC2B/INT1)PD3</text>
<text x="111" y="131.6">(PCINT20/XCK/T0)PD4</text>
<text x="113" y="126.5">(PCINT18/INT0)PD2</text>
<text x="87.4" y="136.6">GND</text>
<text x="87.4" y="134.1">GND</text>
<text x="108.5" y="136.6">(PCINT22/OC0A/AIN0)PD6</text>
<text x="110.1" y="134.1">(PCINT21/OC0B/T1)PD5</text>
<text x="87.4" y="139.2">GND</text>
<text x="112.9" y="139.2">(PCINT23/AIN1)PD7</text>
</g>
<g font-size="1.1" fill="#840000">
<text x="118.5" y="173.3">1</text>
<text x="120.4" y="173.3">2</text>
</g>
</svg>
